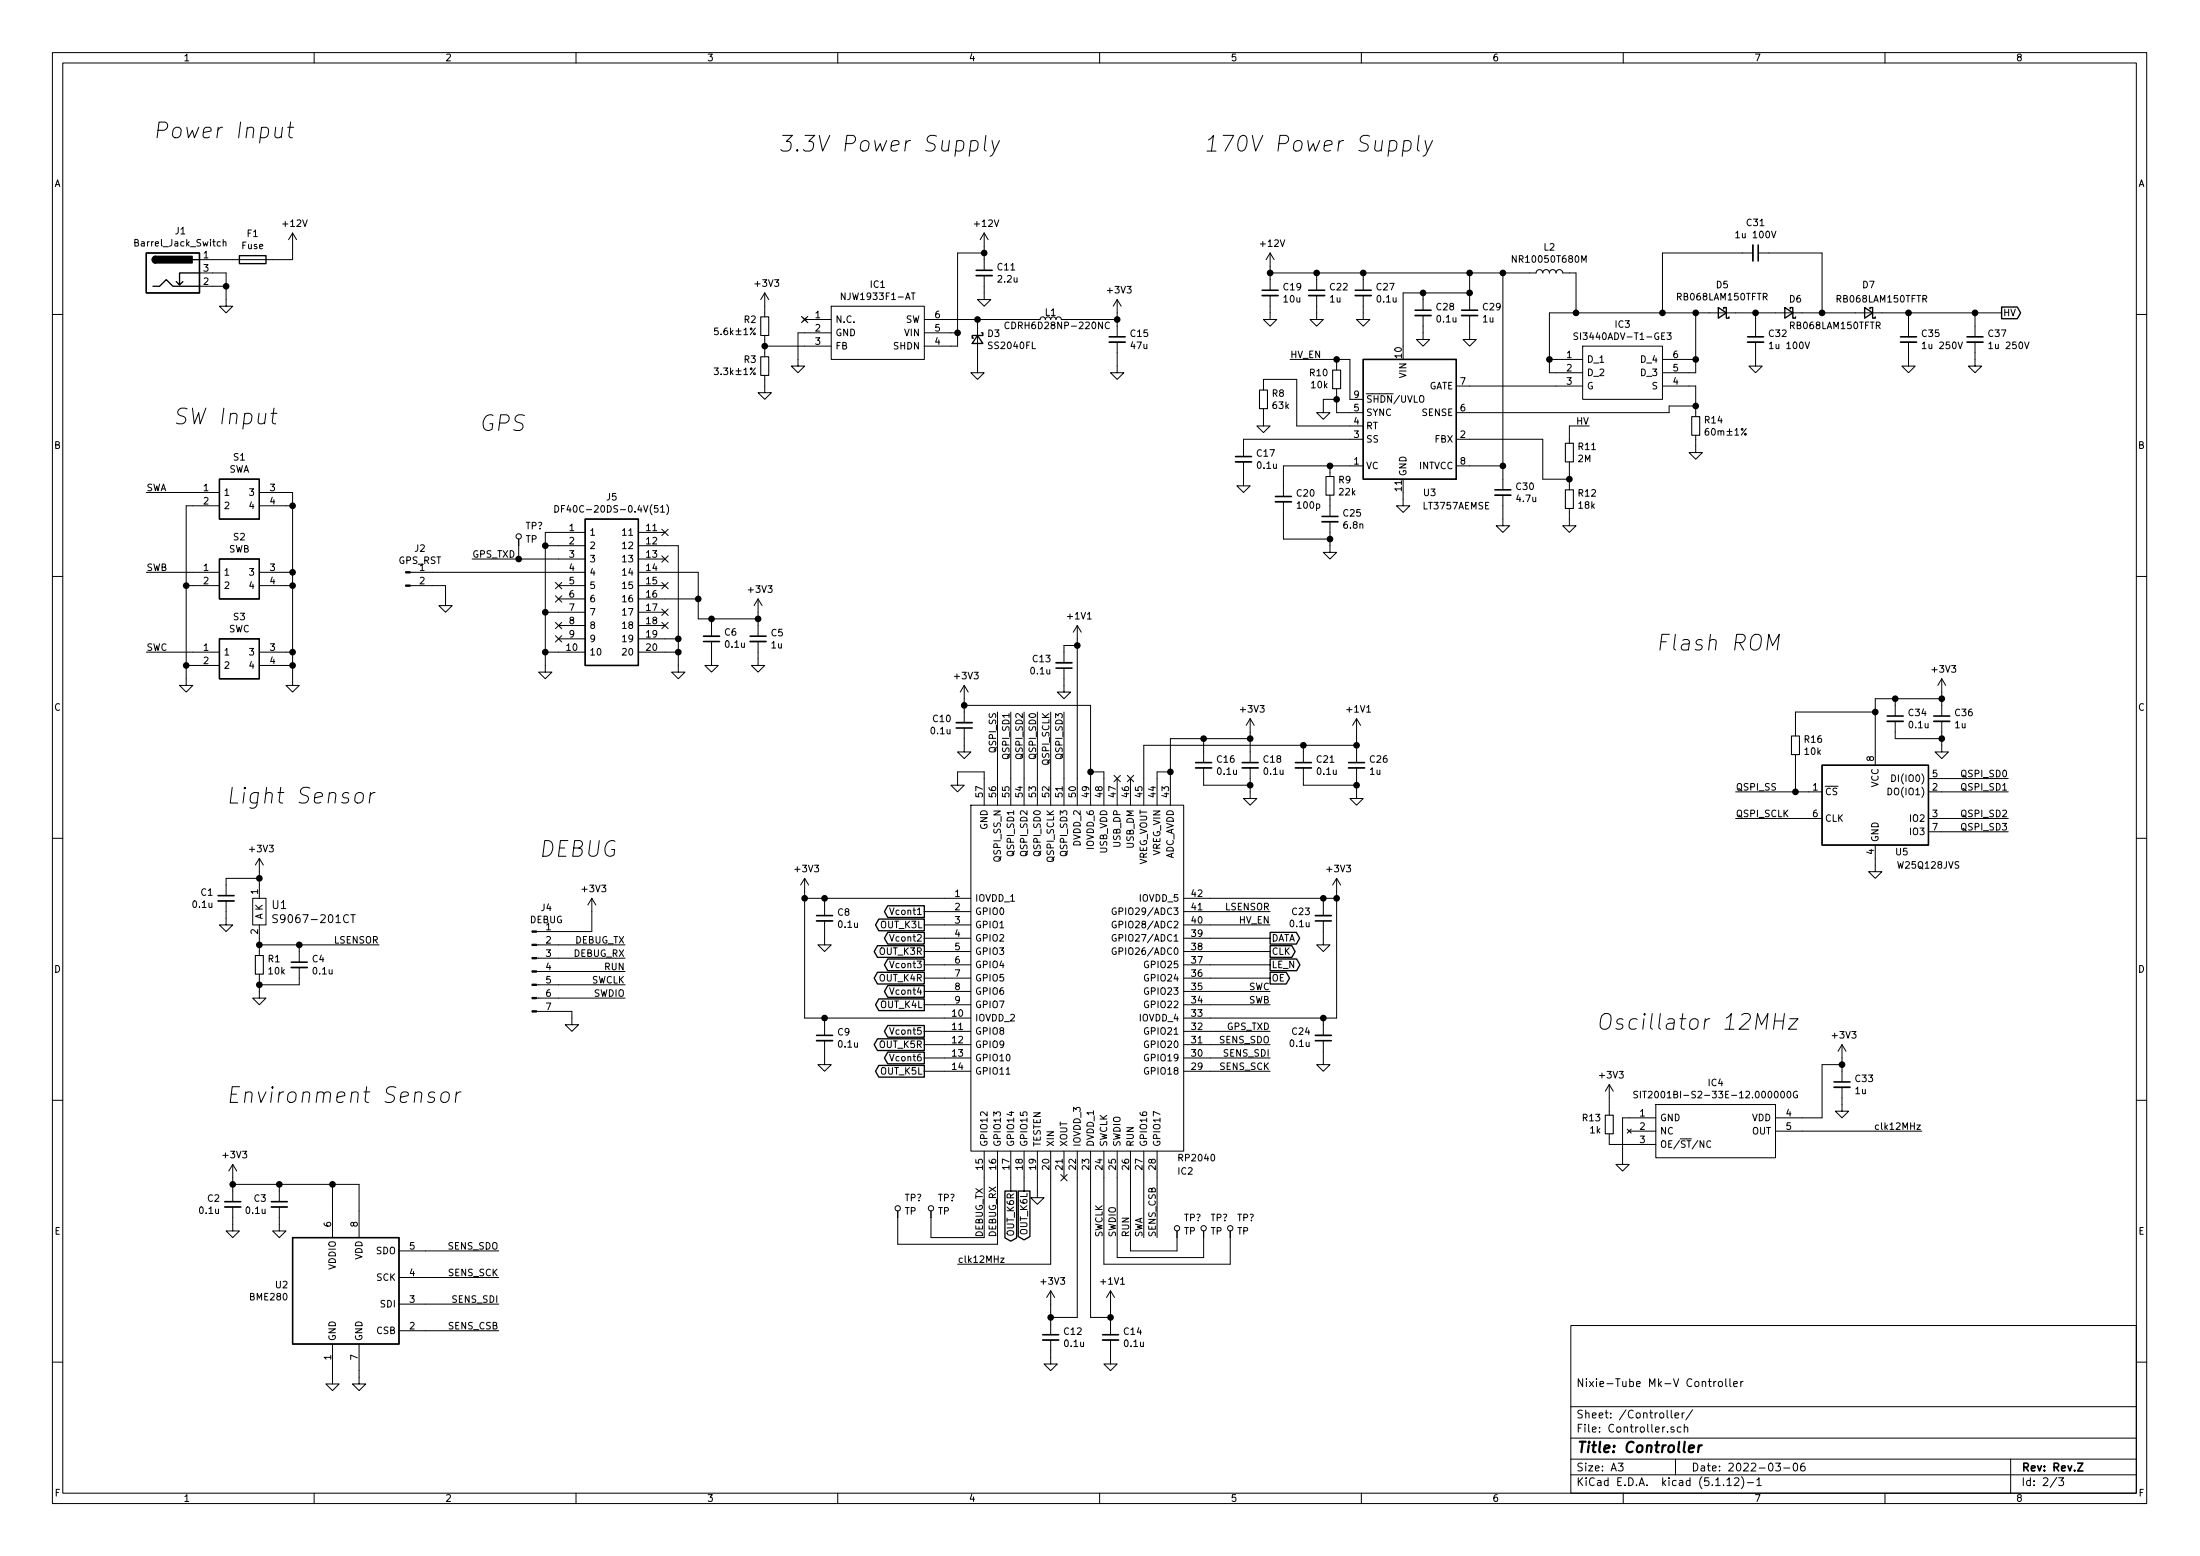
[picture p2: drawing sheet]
<svg xmlns="http://www.w3.org/2000/svg" width="420mm" height="297mm" viewBox="0 0 420 297" stroke-linecap="round" stroke-linejoin="round" font-family="sans-serif">
<g fill="none" stroke="#000" stroke-width=".19">
<path d="M10 10h400v277h-400zM12 12h396v273.1h-396zM60 10v2M110 10v2M160 10v2M210 10v2M260 10v2M310 10v2M360 10v2M52.7 24.3l-.2 1.6 .1 .2a.83 .83 0 0 0 1.1-.1M53.9 24.3l-.2 2M54.9 24.3h1.2"/>
<path d="M55.5 23.3l-.3 2.6 .1 .2 .5 .2M185.4 27l.4-.2h.5l.3 .2 .2 .4-.1 .9a1.01 1.01 0 0 1-1.5 .4M188.3 25.8l-.3 2.6 .1 .3 .2 .1M189.5 26.8l.4 2M190.9 26.8l-1.4 2.8-.4 .2M268.1 27l.4-.2h.5l.3 .2 .2 .4-.1 .9a.99 .99 0 0 1-1.2 .5l-.3-.1M271 25.8l-.3 2.6 .1 .3 .2 .1M272.2 26.8l.4 2M273.6 26.8l-1.3 2.8-.5 .2M38.1 52.1h5.1v6.4h1.2l-1.2 1.2-1.3-1.2h1.3M38.1 54.6h5.1M42.6 46.3l.2-.2 .3 .1 .1 .8"/>
<path d="M42.6 45.7v1.3M55.9 44.5v5.1h-17.8M55.9 44.5l-.8 1.3M55.9 44.5l.7 1.3M146 55.9v4.6M146 55.9l-.7 1.3M146 55.9l.8 1.3M158.7 58.5h17.8v10.1h-17.8zM161.4 55.9v1.3l-.7-1.3v1.3M174 55.9h.8M188 52.6v4.6h1.2l-1.2 1.3-1.3-1.3h1.3M188 44.5l-.8 1.3"/>
<path d="M188 44.5v7.1M188 44.5l.7 1.3M188 48.3h-5.1v17.8h-6.4M213.4 57.2l-.8 1.3M213.4 57.2v7.1M213.4 57.2l.7 1.3M242.6 56.4v4.6h1.2l-1.2 1.3-1.3-1.3h1.3M242.6 52.1h50.8a.63 .63 0 0 1 .6-.6 .63 .63 0 0 1 .6 .6 .63 .63 0 0 1 .7-.6 .63 .63 0 0 1 .6 .6 .63 .63 0 0 1 .6-.6 .63 .63 0 0 1 .7 .6 .63 .63 0 0 1 .6-.6 .63 .63 0 0 1 .6 .6h2.6v7.6M242.6 48.3v7.1M242.6 48.3l-.8 1.3M242.6 48.3l.7 1.3M251.5 56.4v4.6h1.2l-1.2 1.3-1.3-1.3h1.3"/>
<path d="M251.5 52.1v3.3M260.3 56.4v4.6h1.3l-1.3 1.3-1.2-1.3h1.2M260.3 52.1v3.3M271.8 55.9v3.3M280.7 52.1v7.1M280.7 55.9h-12.7v10.2M287 52.1v41.4M289.6 48.8v1.3l-.8-1.3v1.3M302.1 50.1v-1.3l.4 .9 .4-.9v1.3M323.8 59.7v11.5h-6.3M331.5 44.5l.4-.4v1.3M331.5 45.4h.7"/>
<path d="M334.8 48.3h-17.3v11.4M335.3 59.7v4.6M335.8 48.3h12.2v11.4M338.3 44.1l.4 1.3 .5-1.3M364.5 59.7v4.6M377.2 59.7v4.6M382.3 59.7h-86.4v11.5h6.4M10 60h2M51.8 78.9h1.1M52.3 77.9l-.3 2.6 .1 .3 .6 .1M146 71.7v3.3h1.3l-1.3 1.2-1.2-1.2h1.2M146 64v4.1"/>
<path d="M146 66.1h12.7M153.1 60.4l1.2 1.2M153.7 61h5M154.3 60.4l-1.2 1.2M158.7 63.5h-6.3v6.4h1.3l-1.3 1.3-1.3-1.3h1.3M176.5 61h21.6M176.5 63.5h6.4M186.7 61v10.2h1.3l-1.3 1.2-1.3-1.2h1.3M192.7 61.6a.51 .51 0 0 0-.6 0 .51 .51 0 0 0-.2 .6l.3 .5 .5-.1M198.6 61l.2-.3 .2-.2 .5 .1 .1 .4 .2-.3 .3-.2 .4 .1 .2 .4 .1-.3 .3-.2 .4 .1 .2 .4 .2-.4 .4-.1 .3 .2 .1 .3M203.2 61h10.2M211.9 61.6a.6 .6 0 0 0-.9 .4 .6 .6 0 0 0 .6 .7l.3-.1"/>
<path d="M213.4 65.3v5.9h1.2l-1.2 1.2-1.3-1.2h1.3M241.3 78v3.3h1.3l-1.3 1.3-1.3-1.3h1.3M241.3 74.5v-2.1h6.3v8.9h12.7M246.4 68.6h11.4v7.6h2.5M255.3 76.2h-2.6v2.6h1.3l-1.3 1.2-1.2-1.2h1.2M255.3 74.2v4.6h5M255.3 68.6v2M271.1 75.7l.3-.2a.45 .45 0 0 1 .5 .5v.6l-.5 .2-.3-.2zM271.8 60.2v4.6h1.2l-1.2 1.3-1.3-1.3h1.3M278.1 73.7h24.2M280.7 60.2v4.6h1.2l-1.2 1.3-1.3-1.3h1.3M295.9 68.6h6.4"/>
<path d="M301.3 63.6l-.5-.1-.2 .2v.3l.6 .3 .1 .3-.2 .2h-.5M302.3 66.1h15.2v10.1h-15.2zM317.5 73.7h6.3v5.8M317.5 68.6h6.3M318.4 63.5h.8l-.5 .5 .4 .1v.6l-.2 .1-.5-.1M323.8 77.5h-5v1.3h-40.7M335.3 65.3v4.6h1.2l-1.2 1.3-1.3-1.3h1.3M337.9 65.6l.4-.3v1.3M337.9 66.6h.7M344.8 65.3l.4 1.3 .4-1.3M364.5 65.3v4.6h1.3l-1.3 1.3-1.3-1.3h1.3M367.1 65.6l.4-.3v1.3"/>
<path d="M367.1 66.6h.7M374 65.3l.4 1.3 .4-1.3M377.2 65.3v4.6h1.3l-1.3 1.3-1.3-1.3h1.3M379.8 65.6l.4-.3v1.3M379.8 66.6h.7M386.7 65.3l.4 1.3 .4-1.3M408 60h2M27.9 94h14M41.9 96.6h-6.3v34.2h1.2l-1.2 1.3-1.3-1.3h1.3M49.5 94h6.4v36.8h1.2l-1.2 1.3-1.3-1.3h1.3M49.5 96.6h6.4M106 96.5a.64 .64 0 0 1 .7 .6 .64 .64 0 0 1-.7 .7z"/>
<path d="M107.2 97.1h.5M107.8 96.5h-.6v1.3M126.2 96.9l.3-.4v1.3M126.2 97.8h.7M127.3 96.3a1.47 1.47 0 0 1 0 2M237.5 88.2v4.5h1.3l-1.3 1.3-1.3-1.3h1.3M245.1 95.8v7.1h8.9M254 99.6v5.8h1.3l-1.3 1.3-1.3-1.3h1.3M254 88.9v2.1M254 94.5v4.1M260.3 88.9h-15.2v5.9M260.3 83.9h-22.8v3.3"/>
<path d="M268 94v2.6h1.2l-1.2 1.2-1.3-1.2h1.3M278.1 88.9h8.9M278.1 83.9h16.5v7.6h5.1M287 94.5v5.9h1.3l-1.3 1.2-1.3-1.2h1.3M299.7 97.1v3.3h1.3l-1.3 1.2-1.3-1.2h1.3M299.7 88.2v5.3M303.5 81.3h-3.8v3.3M323.8 83.1v3.3h1.3l-1.3 1.3-1.2-1.3h1.2M10 110h2M27.9 109.3h14M35.6 111.8h6.3M49.5 109.3h6.4"/>
<path d="M49.5 111.8h6.4M78.3 111.8h6.8v3.8h1.3l-1.3 1.3-1.3-1.3h1.3M78.3 109.3h33.5M90.2 106.7h21.6M99.1 102.9v3.8M104.1 104.2h7.7M104.1 116.9h7.7M106.1 118.8l1.2 1.2M106.1 111.2l1.2 1.2M106.1 113.7l1.2 1.2M106.7 111.8h5.1M106.7 114.3h5.1"/>
<path d="M106.7 119.4h5.1M107.3 118.8l-1.2 1.2M107.3 111.2l-1.2 1.2M107.3 113.7l-1.2 1.2M111.8 101.6h-7.7v26.7h1.3l-1.3 1.3-1.2-1.3h1.2M121.9 104.2h7.6v24.1h1.3l-1.3 1.3-1.2-1.3h1.2M121.9 109.3h11.4v8.8h11.5M121.9 111.8h5.1M121.9 101.6h5.1M121.9 106.7h5.1M121.9 114.3h11.4M121.9 116.9h5.1"/>
<path d="M121.9 119.4h5.1M126.4 118.8l1.2 1.2M126.4 116.3l1.2 1.2M126.4 111.2l1.2 1.2M126.4 106.1l1.2 1.2M126.4 101l1.2 1.2M127.6 101l-1.2 1.2M127.6 118.8l-1.2 1.2M127.6 116.3l-1.2 1.2M127.6 111.2l-1.2 1.2M127.6 106.1l-1.2 1.2M135.9 118.1v3.3"/>
<path d="M144.8 114.3l-.8 1.3M144.8 114.3v7.1M144.8 114.3l.7 1.3M205.7 119.4v34.3M205.7 119.4l-.7 1.3M205.7 119.4l.8 1.3M408 110h2M27.9 124.5h14M35.6 127h6.3M49.5 124.5h6.4M49.5 127h6.4M104.1 124.5h7.7"/>
<path d="M106.1 121.3l1.2 1.3M106.7 122h5.1M107.3 121.3l-1.2 1.3M121.9 124.5h7.6M121.9 122h7.6M135.9 122.5v4.5h1.3l-1.3 1.3-1.3-1.3h1.3M144.8 122.5v4.5h1.2l-1.2 1.3-1.3-1.3h1.3M184.1 139v4.5h1.3l-1.3 1.3-1.2-1.3h1.2M184.1 134.7h24.2v19M184.1 130.8l-.7 1.3M184.1 130.8v7.2M184.1 130.8l.8 1.3"/>
<path d="M190.5 135.9v17.8M193 135.9v17.8M195.6 135.9v17.8M198.1 135.9v17.8M200.7 135.9v17.8M203.2 127.5v4.6h1.3l-1.3 1.3-1.3-1.3h1.3M203.2 135.9v17.8M205.7 123.2h-2.5v3.3M238.8 137.2v8.4M238.8 137.2l-.8 1.3M238.8 137.2l.7 1.3M259.1 137.2l-.8 1.3"/>
<path d="M259.1 137.2v8.4M259.1 137.2l.7 1.3M337.4 124.1l.4-3 .7 2.1 1.3-2.1-.4 3M358.1 135.9h-15.2v4.6M361.9 133.4v3.3M361.9 137.7v3.3h8.9M370.8 137.7v5.8h1.3l-1.3 1.3-1.2-1.3h1.2M370.8 129.6l-.7 1.2M370.8 129.6v7.1M370.8 129.6l.8 1.2M370.8 133.4h-12.7v12.7M68 151.6a.78 .78 0 0 1 .8-.3 .78 .78 0 0 1 .6 .6l-.1 .8a.82 .82 0 0 1-.8 .6 .82 .82 0 0 1-.8-.6l.1-.8z"/>
<path d="M70.8 151.3l-.3 2M71.6 151.3a.94 .94 0 0 0-.9 .6M182.9 149.9h-1.3l1.3 1.3 1.2-1.3h-1.2v-2.5h5.1v6.3M185.4 153.7h40.7v66h-40.7zM208.3 147.4h2.5v6.3M212.8 148l1.2 1.2M213.4 148.6v5.1M214 148l-1.2 1.2M215.3 148l1.2 1.2M215.9 148.6v5.1M216.5 148l-1.2 1.2M223.5 147.4h-2.5v6.3"/>
<path d="M229.9 141v4.6M229.9 146.6v3.3h8.9M238.8 146.6v5.8h1.2l-1.2 1.3-1.3-1.3h1.3M238.8 141h-15.3v12.7M248.9 142.3v3.3M248.9 146.6v3.3h10.2M259.1 146.6v5.8h1.2l-1.2 1.3-1.3-1.3h1.3M259.1 142.3h-40.7v11.4M331.5 151.2h16.5M331.5 156.2h16.5M342.9 144.1v7.1M360.6 150.5a.64 .64 0 0 1 .7 .6 .64 .64 0 0 1-.7 .6z"/>
<path d="M361.3 147.9a.64 .64 0 0 1 .7 .7 .64 .64 0 0 1-.7 .6zM368.3 151.2h15.2M368.3 156.2h15.2M368.3 148.6h15.2M368.3 158.8h15.2M10 160h2M43.2 172v4.6h1.2l-1.2 1.2-1.3-1.2h1.3M48.3 171.5h2.5v5.1h-2.5zM49.5 163.9v7.6M49.5 176.6v5.8M49.5 163.9l-.7 1.2M49.5 163.9l.8 1.2"/>
<path d="M49.5 167.7h-6.3v3.3M53 174.7l-.6-.1-.3 .3 .1 .3 .7 .4v.4a.62 .62 0 0 1-.8 .1M67 174.6h.8M67.4 174.6v1.5M113 171.5v6.3h-10.5M113 171.5l-.7 1.3M113 171.5l.8 1.3M153.7 171.5h31.7M153.7 167.7v26.6h31.7M153.7 167.7l-.8 1.2M153.7 167.7l.7 1.2M157.5 175.8v4.6h1.2l-1.2 1.2-1.3-1.2h1.3"/>
<path d="M157.5 171.5v3.3M176.5 174h8.9M176.5 176.6h8.9M176.5 179.1h8.9M213.1 173.4a.59 .59 0 0 0-.7 .6 .59 .59 0 0 0 .7 .5l.1-.4h-.3M213.1 175.9a.59 .59 0 0 0-.7 .6 .59 .59 0 0 0 .7 .6l.1-.5h-.3M213.1 178.5a.59 .59 0 0 0-.7 .5 .59 .59 0 0 0 .7 .6l.1-.5h-.3M226.1 171.5h29.2M226.1 174h16.5M226.1 176.6h16.5M226.1 179.1h16.5M252.7 175.8v4.6h1.3l-1.3 1.2-1.2-1.2h1.2"/>
<path d="M252.7 171.5v3.3M255.3 167.7v26.6h-29.2M255.3 167.7l-.8 1.2M255.3 167.7l.7 1.2M358.1 161.3v5.1h1.3l-1.3 1.3-1.2-1.3h1.2M408 160h2M49.5 186v4.5h1.3l-1.3 1.3-1.2-1.3h1.2M49.5 180.4h22.9M57.1 184.7v3.3h-7.6M57.1 180.4v3.3M102.5 193.1h6.7v2.5h1.3l-1.3 1.3-1.3-1.3h1.3M102.5 190.5h16.9"/>
<path d="M102.5 188h16.9M102.5 185.5h16.9M102.5 182.9h16.9M102.5 180.4h16.9M157.5 198.7v4.5h1.2l-1.2 1.3-1.3-1.3h1.3M157.5 194.3v3.3M176.5 181.6h8.9M176.5 184.2h8.9M176.5 186.7h8.9M176.5 189.3h8.9M176.5 191.8h8.9M176.5 196.9h8.9"/>
<path d="M176.5 199.4h8.9M213.1 181a.59 .59 0 0 0-.7 .6 .59 .59 0 0 0 .7 .6l.1-.5h-.3M226.1 181.6h16.5M226.1 184.2h16.5M226.1 186.7h16.5M226.1 189.3h16.5M226.1 191.8h16.5M226.1 196.9h16.5M226.1 199.4h16.5M252.7 198.7v4.5h1.3l-1.3 1.3-1.2-1.3h1.2M252.7 194.3v3.3M338.9 194.9h1.7"/>
<path d="M339.1 193.5l-.4 3M340.8 193.5l-.4 3M341.8 194.5h1.6l-1.8 2h1.5M351.8 199.4v7.1M351.8 199.4l-.8 1.3M351.8 199.4l.8 1.3M10 210h2M83 208.6a.76 .76 0 0 0-1.2 .3l.1 .4 1 .3 .1 .3-.2 .4-.3 .2h-.6l-.2-.2M84.4 208.7a.78 .78 0 0 1 .8-.3 .78 .78 0 0 1 .6 .6l-.1 .9a.82 .82 0 0 1-.8 .6 .82 .82 0 0 1-.7-.6l.1-.9zM87.2 208.4l-.3 2.1M88 208.4a.88 .88 0 0 0-.9 .6M176.5 202h8.9"/>
<path d="M176.5 204.5h8.9M188 219.7v16.6h-10.2v-5.1M190.5 219.7v17.8h-19.1v-6.3M192.2 205.1h.7M193 219.7v7.7M195.6 219.7v7.7M198.1 219.7v8.9h1.3l-1.3 1.3-1.3-1.3h1.3M200.7 219.7v21.6h-17.8M203.2 219.7v5.1M205.7 219.7v31.8h-5M208.3 219.7v31.8h3.8M210.8 219.7v21.6h24.1v-6.3"/>
<path d="M213.4 219.7v20.4h16.5v-5.1M215.9 219.7v19.1h8.9v-3.8M218.4 219.7v16.6M221 219.7v16.6M226.1 202h16.5M226.1 204.5h16.5M307.3 207v5.9M307.3 216.4v2.1h8.9M307.3 207l-.7 1.3M307.3 207l.8 1.3M310.8 215.6l.7 .7M311.1 215.9h5.1"/>
<path d="M311.5 215.6l-.7 .7M312.8 208.4l-.5-.1-.2 .1v.4l.5 .3 .2 .3-.3 .2-.5-.1M313.3 208.3v1.3M313.7 208.3h.7M314.1 208.3v1.3M316.2 210.9h22.9v10.1h-22.9zM316.2 213.4h-6.3v8.9h1.2l-1.2 1.3-1.3-1.3h1.3M326.7 217.9a.5 .5 0 0 0-.6 0 .5 .5 0 0 0-.1 .6l.2 .5 .5-.1M339.1 215.9h27.9M340.2 208.4l.2-.1a.69 .69 0 0 1 .4 .7 .69 .69 0 0 1-.4 .6l-.3-.5zM341.4 208.4l.2-.1a.67 .67 0 0 1 .4 .7 .67 .67 0 0 1-.4 .6l-.3-.5zM343.2 208.4a.59 .59 0 0 0-.7 .6 .59 .59 0 0 0 .7 .5l.1-.4h-.3"/>
<path d="M351.8 207.6v4.5h1.3l-1.3 1.3-1.3-1.3h1.3M351.8 203.2h-3.8v10.2h-8.9M358.8 214.8h-.4l-.2 .2 .1 .6h.5M408 210h2M44.4 230.4v4.6h1.3l-1.3 1.3-1.2-1.3h1.2M44.4 222.3v7.1M44.4 222.3l-.7 1.3M44.4 222.3l.8 1.3M44.4 226.1h24.2v10.2M53.3 230.4v4.6h1.3l-1.3 1.3-1.2-1.3h1.2M53.3 226.1v3.3M63.5 226.1v10.2"/>
<path d="M76.2 238.8h19M202.6 224.2l1.2 1.2M203.8 224.2l-1.2 1.2M63.5 256.6v7.6h1.3l-1.3 1.3-1.3-1.3h1.3M68.6 256.6v7.6h1.2l-1.2 1.3-1.3-1.3h1.3M76.2 254h19M76.2 249h19M76.2 243.9h19M191.1 240.2h.7l-.7 .8h.7M200.7 255.8v4.6h1.2l-1.2 1.3-1.3-1.3h1.3M200.7 246.4v8.4M200.7 246.4l-.8 1.3"/>
<path d="M200.7 246.4l.7 1.3M212.1 255.8v4.6h1.3l-1.3 1.3-1.3-1.3h1.3M212.1 246.4l-.8 1.3M212.1 246.4v8.4M212.1 246.4l.8 1.3M300 253h108v32.1h-108zM10 260h2M300 278.5h108M300 274.5h108M300 268.5h108M309 279.3h1l-.5 .6 .4 .1v.7l-.2 .1-.7-.1M318.4 269.2v1.3l.2 .2"/>
<path d="M319.2 269.2v1.3l.2 .2M319.7 272.5a.37 .37 0 0 0-.6 .1l.1 .2 .5 .2 .1 .1-.3 .3-.4-.1M319.9 270.2l.7-.1-.1-.3-.4-.1-.2 .2 .1 .7h.5M320 278.5v3M321 272.5l-.4-.1-.3 .3 .1 .6 .2 .1 .4-.1M321.3 269.7v1M321.7 272.5a.37 .37 0 0 1 .6 .1v.8M321.7 269.7l-.4 .1v.2M321.7 271.9v1.5M323.2 269.1l-1.2 2M327.3 263.7v1M327.7 263.7l-.4 .3"/>
<path d="M328.2 263.8l.2-.1 .5 .1v.8l-.2 .1-.5-.1zM329.6 263.2v1.3l.2 .2M330.4 263.2v1.3l.2 .2M331.1 264.2l.7-.1-.1-.3-.4-.1-.2 .2 .1 .7h.5M332.5 263.7v1M332.9 263.7l-.3 .1-.1 .2M339.1 279.3h.9l-.5 .6 .5 .1v.7l-.2 .1-.7-.1M342.6 279.5l.4-.2a.94 .94 0 0 1 0 1.5 .82 .82 0 0 1-.4-1.3zM344.6 279.3a.59 .59 0 0 0-.7 .6l.1 .8 .2 .1 .5-.1 .1-.5-.2-.3h-.4l-.3 .3M384 278.5v6.6M408 260h2M60 285.1v1.9"/>
<path d="M110 285.1v1.9M160 285.1v1.9M210 285.1v1.9M260 285.1v1.9M300 281.5h108M310 285.1v1.9M329.8 282.5l.5-.4v1.5M329.8 283.6h.9M331.2 282.3l.6-.2 .2 .2 .1 .2-.9 1.1h.9M332.6 281.9a1.71 1.71 0 0 1 0 2.3M333.7 283h1.2M335.5 282.5l.4-.4v1.5"/>
<path d="M335.5 283.6h.9M340.7 280.2h1.1M360 285.1v1.9M392.8 282l-1.3 2M393.2 282.1h.9l-.5 .6 .4 .1v.7l-.2 .1-.6-.1"/>
<circle cx="99.1" cy="102.4" r=".51"/>
<circle cx="171.5" cy="230.7" r=".51"/>
<circle cx="177.8" cy="230.7" r=".51"/>
<circle cx="224.8" cy="234.5" r=".51"/>
<circle cx="229.9" cy="234.5" r=".51"/>
<circle cx="235" cy="234.5" r=".51"/>
</g>
<g fill="none" stroke="#000" stroke-width=".3">
<path d="M186.4 51.6h3.1M241 55.4h3.1M249.9 55.4h3.1M258.8 55.4h3.1M270.3 59.2h3M279.1 59.2h3.1M335.8 46.8v3M211.8 64.3h3.1M333.8 64.3h3M363 64.3h3M375.7 64.3h3M236 87.2h3"/>
<path d="M243.6 94.8h3M252.5 98.6h3M285.5 93.5h3M134.4 122.5h3M143.3 121.4h3M182.6 139h3.1M201.7 127.5h3M360.4 136.7h3.1M369.3 136.7h3.1M228.3 145.6h3.1M237.2 145.6h3.1M247.4 145.6h3"/>
<path d="M257.6 145.6h3M41.7 171h3M156 174.8h3M251.2 175.8h3.1M55.6 183.7h3.1M156 197.6h3M251.2 198.7h3.1M350.3 206.5h3M42.9 229.4h3.1M51.8 229.4h3.1M199.1 254.8h3.1M210.6 254.8h3"/>
<path d="M396.8 279.3h1l-1 1.5h1"/>
</g>
<path d="M322.6 276.6l.9-.2v-.4h-.8l-.2 .9 .3 .3 .5-.1M324.5 275.9l-.2 1.3M325 275.9l-.4 .1-.2 .3" fill="none" stroke="#000" stroke-width=".41"/>
<path d="M145.3 68.1h1.5v3.6h-1.5zM145.3 60.5h1.5v3.5h-1.5zM240.5 74.5h1.6v3.5h-1.6zM254.5 70.6h1.5v3.6h-1.5zM323.1 79.5h1.5v3.6h-1.5zM253.2 91h1.6v3.5h-1.6zM299 93.5h1.5v3.6h-1.5zM299 84.6h1.5v3.6h-1.5zM342.1 140.5h1.6v3.6h-1.6zM48.8 182.4h1.5v3.6h-1.5zM306.6 212.9h1.5v3.5h-1.5z" fill="none" stroke="#000" stroke-width=".2"/>
<g fill="none" stroke="#000" stroke-width=".33">
<path d="M186.4 52.6h3.1M241 56.4h3.1M249.9 56.4h3.1M258.8 56.4h3.1M334.8 46.8v3M211.8 65.3h3.1M270.3 60.2h3M279.1 60.2h3.1M333.8 65.3h3M363 65.3h3M375.7 65.3h3M236 88.2h3"/>
<path d="M243.6 95.8h3M252.5 99.6h3M285.5 94.5h3M134.4 121.4h3M143.3 122.5h3M182.6 138h3.1M201.7 126.5h3M360.4 137.7h3.1M369.3 137.7h3.1M228.3 146.6h3.1M237.2 146.6h3.1M247.4 146.6h3"/>
<path d="M257.6 146.6h3M41.7 172h3M156 175.8h3M251.2 174.8h3.1M55.6 184.7h3.1M156 198.7h3M251.2 197.6h3.1M350.3 207.6h3M42.9 230.4h3.1M51.8 230.4h3.1M199.1 255.8h3.1M210.6 255.8h3"/>
</g>
<g fill="none" stroke="#000" stroke-width=".25">
<path d="M27.9 48.3h10.2v7.6h-10.2zM29.2 54.6h1.3l1.2-1.2 1.3 1.2h5.1M29.7 48.9a.63 .63 0 0 0-.6 .7 .63 .63 0 0 0 .6 .6M34.9 53.8l-.6 .6M36.8 49.6h1.3M38.1 52.1h-3.8v2.3l-.6-.6M45.7 48.8h5.1v1.5h-5.1zM328.2 58.7l1.5 1-1.5 1zM329.2 59v-.3h.5v2h.5v-.2M340.9 58.7l1.5 1-1.5 1zM341.9 59v-.3h.5v2h.5v-.2M356.1 58.7l1.5 1-1.5 1z"/>
<path d="M357.1 59v-.3h.5v2h.5v-.2M382.3 58.6h3l.6 1.1-.6 1.1h-3zM186.7 64l1 1.6h-2zM187.5 63.5h.2v.5h-2v.6h.2M260.3 68.6h17.8v22.9h-17.8zM41.9 91.5h7.6v7.6h-7.6zM111.8 99.1h10.1v27.9h-10.1zM41.9 106.7h7.6v7.6h-7.6zM41.9 122h7.6v7.6h-7.6zM348 146.1h20.3v15.2h-20.3zM167.8 175.4h8.7v2.3h-8.7l-.6-1.1zM169.5 172.9h7v2.2h-7l-.6-1.1z"/>
<path d="M169.5 178h7v2.2h-7l-.6-1.1zM242.6 178h5l.6 1.1-.6 1.1h-5zM167.6 180.5h8.9v2.3h-8.9l-.6-1.2zM167.6 198.3h8.9v2.2h-8.9l-.6-1.1zM167.6 185.6h8.9v2.2h-8.9l-.6-1.1zM167.8 190.7h8.7v2.2h-8.7l-.6-1.1zM169.5 195.8h7v2.2h-7l-.6-1.1zM169.5 188.1h7v2.3h-7l-.6-1.1zM169.5 183.1h7v2.2h-7l-.6-1.1zM242.6 185.6h3l.7 1.1-.7 1.1h-3zM242.6 183.1h5l.7 1.1-.7 1.1h-5zM242.6 180.5h4.1l.6 1.1-.6 1.2h-4.1z"/>
<path d="M167.8 203.4h8.7v2.2h-8.7l-.6-1.1zM169.5 200.8h7v2.3h-7l-.6-1.1zM55.9 236.3h20.3v20.3h-20.3zM191.9 227.4h2.3v8.9l-1.2 .6-1.1-.6zM194.5 227.4h2.2v8.7l-1.1 .6-1.1-.6z"/>
</g>
<path d="M77.5 111.7h.8v.2h-.8zM77.5 109.1h.8v.3h-.8zM101.6 177.7h.9v.3h-.9zM101.6 192.9h.9v.3h-.9zM101.6 190.4h.9v.3h-.9zM101.6 187.9h.9v.2h-.9zM101.6 185.3h.9v.3h-.9zM101.6 182.8h.9v.2h-.9zM101.6 180.2h.9v.3h-.9z" fill="#000" stroke="#000" stroke-width=".19"/>
<g fill="#000" stroke="#000" stroke-width=".25">
<path d="M29.3 49.1l.4-.2v1.3a.64 .64 0 0 1-.6-.4 .64 .64 0 0 1 .2-.7zM29.7 48.9h7v1.3h-7z"/>
<circle cx="43.2" cy="54.6" r=".51"/>
<circle cx="188" cy="48.3" r=".51"/>
<circle cx="242.6" cy="52.1" r=".51"/>
<circle cx="251.5" cy="52.1" r=".51"/>
<circle cx="260.3" cy="52.1" r=".51"/>
<circle cx="271.8" cy="55.9" r=".51"/>
<circle cx="280.7" cy="55.9" r=".51"/>
<circle cx="280.7" cy="52.1" r=".51"/>
<circle cx="287" cy="52.1" r=".51"/>
<circle cx="301" cy="59.7" r=".51"/>
<circle cx="317.5" cy="59.7" r=".51"/>
<circle cx="323.8" cy="59.7" r=".51"/>
<circle cx="335.3" cy="59.7" r=".51"/>
<circle cx="348" cy="59.7" r=".51"/>
<circle cx="364.5" cy="59.7" r=".51"/>
<circle cx="377.2" cy="59.7" r=".51"/>
<circle cx="146.1" cy="66.1" r=".51"/>
<circle cx="182.9" cy="63.5" r=".51"/>
<circle cx="186.7" cy="61" r=".51"/>
<circle cx="213.4" cy="61" r=".51"/>
<circle cx="255.3" cy="68.6" r=".51"/>
<circle cx="255.3" cy="76.2" r=".51"/>
<circle cx="295.9" cy="68.6" r=".51"/>
<circle cx="323.8" cy="77.5" r=".51"/>
<circle cx="323.8" cy="68.6" r=".51"/>
<circle cx="55.9" cy="96.6" r=".51"/>
<circle cx="254" cy="88.9" r=".51"/>
<circle cx="287" cy="88.9" r=".51"/>
<circle cx="299.7" cy="91.5" r=".51"/>
<circle cx="35.6" cy="111.8" r=".51"/>
<circle cx="55.9" cy="111.8" r=".51"/>
<circle cx="55.9" cy="109.3" r=".51"/>
<circle cx="99.1" cy="106.7" r=".51"/>
<circle cx="104.1" cy="116.9" r=".51"/>
<circle cx="104.1" cy="104.2" r=".51"/>
<circle cx="133.4" cy="114.3" r=".51"/>
<circle cx="135.9" cy="118.1" r=".51"/>
<circle cx="144.8" cy="118.1" r=".51"/>
<circle cx="254" cy="102.9" r=".51"/>
<circle cx="35.6" cy="127" r=".51"/>
<circle cx="55.9" cy="127" r=".51"/>
<circle cx="55.9" cy="124.5" r=".51"/>
<circle cx="104.1" cy="124.5" r=".51"/>
<circle cx="129.5" cy="122" r=".51"/>
<circle cx="129.5" cy="124.5" r=".51"/>
<circle cx="184.2" cy="134.7" r=".51"/>
<circle cx="205.7" cy="123.2" r=".51"/>
<circle cx="358.1" cy="135.9" r=".51"/>
<circle cx="361.9" cy="133.4" r=".51"/>
<circle cx="370.8" cy="133.4" r=".51"/>
<circle cx="208.3" cy="147.4" r=".51"/>
<circle cx="223.5" cy="147.4" r=".51"/>
<circle cx="229.9" cy="141" r=".51"/>
<circle cx="238.8" cy="149.9" r=".51"/>
<circle cx="238.8" cy="141" r=".51"/>
<circle cx="248.9" cy="142.3" r=".51"/>
<circle cx="259.1" cy="149.9" r=".51"/>
<circle cx="259.1" cy="142.3" r=".51"/>
<circle cx="342.9" cy="151.2" r=".51"/>
<circle cx="370.8" cy="141" r=".51"/>
<circle cx="49.5" cy="167.7" r=".51"/>
<circle cx="153.7" cy="171.5" r=".51"/>
<circle cx="157.5" cy="171.5" r=".51"/>
<circle cx="252.7" cy="171.5" r=".51"/>
<circle cx="255.3" cy="171.5" r=".51"/>
<circle cx="49.5" cy="180.4" r=".51"/>
<circle cx="49.5" cy="188" r=".51"/>
<circle cx="57.2" cy="180.4" r=".51"/>
<circle cx="157.5" cy="194.3" r=".51"/>
<circle cx="252.7" cy="194.3" r=".51"/>
<circle cx="351.8" cy="203.2" r=".51"/>
<circle cx="44.5" cy="226.1" r=".51"/>
<circle cx="53.3" cy="226.1" r=".51"/>
<circle cx="63.5" cy="226.1" r=".51"/>
<circle cx="200.7" cy="251.5" r=".51"/>
<circle cx="212.1" cy="251.5" r=".51"/>
</g>
<g font-size="4.2">
<text x="29.2" y="26.5">Power Input</text>
<text x="148.6" y="29">3.3V Power Supply</text>
<text x="229.9" y="29">170V Power Supply</text>
<text x="33" y="81.1">SW Input</text>
<text x="91.4" y="82.3">GPS</text>
<text x="316.2" y="124.2">Flash ROM</text>
<text x="43.2" y="153.5">Light Sensor</text>
<text x="102.9" y="163.6">DEBUG</text>
<text x="304.8" y="196.6">Oscillator 12MHz</text>
<text x="43.2" y="210.6">Environment Sensor</text>
</g>
<text font-size="2.8" x="301" y="277.3">Title: Controller</text>
<g font-size="2.1">
<text x="52" y="173.5">U1</text>
<text x="53.3" y="176.2">S9067-201CT</text>
<text x="301" y="264.8">Nixie-Tube Mk-V Controller</text>
<text x="301" y="273.5">File: Controller.sch</text>
<text x="301" y="270.8">Sheet: /Controller/</text>
<text x="301" y="280.9">Size: A3</text>
<text x="323" y="280.9">Date: 2022-03-06</text>
<text x="386" y="280.9">Rev: Rev.Z</text>
<text x="301" y="283.7">KiCad E.D.A. kicad (5.1.12)-1</text>
<text x="386" y="283.7">Id: 2/3</text>
</g>
<g font-size="1.8">
<text x="35" y="11.7">1</text>
<text x="85" y="11.7">2</text>
<text x="135" y="11.7">3</text>
<text x="185" y="11.7">4</text>
<text x="235" y="11.7">5</text>
<text x="285" y="11.7">6</text>
<text x="335" y="11.7">7</text>
<text x="385" y="11.7">8</text>
<text x="10.4" y="35.7">A</text>
<text x="408.4" y="35.7">A</text>
<text x="26.1" y="47.1">Barrel_Jack_Switch</text>
<text x="33.5" y="44.7">J1</text>
<text x="46.2" y="47.6">Fuse</text>
<text x="47.2" y="45.2">F1</text>
<text x="54.2" y="43.3">+12V</text>
<text x="186.3" y="43.3">+12V</text>
<text x="240.9" y="47.1">+12V</text>
<text x="294.9" y="47.8">L2</text>
<text x="332" y="45.5">1u 100V</text>
<text x="333.7" y="43.2">C31</text>
<text x="38.9" y="49.3">1</text>
<text x="38.9" y="51.9">3</text>
<text x="190.6" y="51.6">C11</text>
<text x="190.7" y="53.9">2.2u</text>
<text x="289.4" y="50.2">NR10050T680M</text>
<text x="38.9" y="54.4">2</text>
<text x="144.3" y="54.7">+3V3</text>
<text x="161.2" y="57.3">NJW1933F1-AT</text>
<text x="166.3" y="55">IC1</text>
<text x="211.7" y="56">+3V3</text>
<text x="245.2" y="55.4">C19</text>
<text x="245.2" y="57.7">10u</text>
<text x="254" y="57.7">1u</text>
<text x="254.1" y="55.4">C22</text>
<text x="263" y="55.4">C27</text>
<text x="263.1" y="57.7">0.1u</text>
<text x="274.4" y="59.2">C28</text>
<text x="283.3" y="59.2">C29</text>
<text x="320.5" y="57.3">RB068LAM150TFTR</text>
<text x="327.8" y="55">D5</text>
<text x="341.8" y="57.7">D6</text>
<text x="351" y="57.7">RB068LAM150TFTR</text>
<text x="355.8" y="55">D7</text>
<text x="136.9" y="64">5.6k±1%</text>
<text x="142.1" y="61.7">R2</text>
<text x="155.7" y="60.7">1</text>
<text x="155.7" y="63.3">2</text>
<text x="155.7" y="65.8">3</text>
<text x="159.5" y="61.6">N.C.</text>
<text x="159.5" y="64.2">GND</text>
<text x="172.8" y="64.2">VIN</text>
<text x="172.9" y="61.6">SW</text>
<text x="178.6" y="60.7">6</text>
<text x="178.6" y="63.3">5</text>
<text x="178.6" y="65.8">4</text>
<text x="188.7" y="64.3">D3</text>
<text x="193" y="62.8">CDRH6D28NP-220NC</text>
<text x="199.6" y="60.3">L1</text>
<text x="216" y="64.3">C15</text>
<text x="274.5" y="61.6">0.1u</text>
<text x="283.2" y="61.6">1u</text>
<text x="301.8" y="64.9">SI3440ADV-T1-GE3</text>
<text x="308.5" y="62.6">IC3</text>
<text x="337.9" y="64.3">C32</text>
<text x="342.1" y="62.8">RB068LAM150TFTR</text>
<text x="367.1" y="64.3">C35</text>
<text x="379.8" y="64.3">C37</text>
<text x="382.5" y="60.4">HV</text>
<text x="136.9" y="71.6">3.3k±1%</text>
<text x="142.1" y="69.3">R3</text>
<text x="159.5" y="66.7">FB</text>
<text x="170.8" y="66.7">SHDN</text>
<text x="189" y="66.6">SS2040FL</text>
<text x="216" y="66.6">47u</text>
<text x="246.4" y="68.4">HV_EN</text>
<text x="250.2" y="71.8">R10</text>
<text x="267.7" y="68.3" transform="rotate(-90 267.7 68.3)">10</text>
<text x="299.2" y="68.4">1</text>
<text x="299.2" y="70.9">2</text>
<text x="303" y="69.3">D_1</text>
<text x="303" y="71.8">D_2</text>
<text x="313.5" y="69.3">D_4</text>
<text x="313.5" y="71.8">D_3</text>
<text x="319.6" y="68.4">6</text>
<text x="319.6" y="70.9">5</text>
<text x="338.4" y="66.6">1u 100V</text>
<text x="367.6" y="66.6">1u 250V</text>
<text x="380.3" y="66.6">1u 250V</text>
<text x="243" y="75.8">R8</text>
<text x="250.5" y="74.1">10k</text>
<text x="258.6" y="76">9</text>
<text x="260.9" y="76.9">SHDN/UVLO</text>
<text x="268.6" y="72.1" transform="rotate(-90 268.6 72.1)">VIN</text>
<text x="272.7" y="74.3">GATE</text>
<text x="278.9" y="73.4">7</text>
<text x="299.2" y="73.4">3</text>
<text x="303" y="74.3">G</text>
<text x="315.6" y="74.3">S</text>
<text x="319.6" y="73.4">4</text>
<text x="243.1" y="78.1">63k</text>
<text x="258.6" y="83.6">3</text>
<text x="258.6" y="81.1">4</text>
<text x="258.6" y="78.5">5</text>
<text x="260.9" y="82">RT</text>
<text x="260.9" y="79.4">SYNC</text>
<text x="271.6" y="79.4">SENSE</text>
<text x="278.9" y="83.6">2</text>
<text x="278.9" y="78.5">6</text>
<text x="301.1" y="81.1">HV</text>
<text x="325.6" y="80.8">R14</text>
<text x="326" y="83.1">60m±1%</text>
<text x="10.4" y="85.7">B</text>
<text x="44.7" y="87.9">S1</text>
<text x="240.1" y="87.2">C17</text>
<text x="240.2" y="89.5">0.1u</text>
<text x="258.6" y="88.7">1</text>
<text x="260.9" y="89.6">VC</text>
<text x="260.9" y="84.5">SS</text>
<text x="271" y="89.6">INTVCC</text>
<text x="274.1" y="84.5">FBX</text>
<text x="278.9" y="88.7">8</text>
<text x="301.4" y="88.2">2M</text>
<text x="301.5" y="85.9">R11</text>
<text x="408.4" y="85.7">B</text>
<text x="27.9" y="93.8">SWA</text>
<text x="38.9" y="93.8">1</text>
<text x="42.7" y="94.7">1</text>
<text x="43.7" y="90.2">SWA</text>
<text x="47.8" y="94.7">3</text>
<text x="51.6" y="93.8">3</text>
<text x="115.9" y="95.5">J5</text>
<text x="247.7" y="94.8">C20</text>
<text x="255.7" y="92.3">R9</text>
<text x="255.8" y="94.6">22k</text>
<text x="267.7" y="93.7" transform="rotate(-90 267.7 93.7)">11</text>
<text x="268.6" y="91" transform="rotate(-90 268.6 91)">GND</text>
<text x="271.9" y="94.7">U3</text>
<text x="289.6" y="93.5">C30</text>
<text x="289.8" y="95.8">4.7u</text>
<text x="301.5" y="94.8">R12</text>
<text x="38.9" y="96.3">2</text>
<text x="42.7" y="97.2">2</text>
<text x="47.8" y="97.2">4</text>
<text x="51.6" y="96.3">4</text>
<text x="100.4" y="101.1">TP?</text>
<text x="107.8" y="97.9">DF40C-20DS-0.4V(51)</text>
<text x="108.7" y="101.4">1</text>
<text x="123.5" y="101.4">11</text>
<text x="247.9" y="97.1">100p</text>
<text x="256.6" y="98.6">C25</text>
<text x="256.7" y="100.9">6.8n</text>
<text x="271.9" y="97.2">LT3757AEMSE</text>
<text x="301.5" y="97.1">18k</text>
<text x="43.7" y="105.5">SWB</text>
<text x="44.7" y="103.2">S2</text>
<text x="76.1" y="107.7">GPS_RST</text>
<text x="79.2" y="105.3">J2</text>
<text x="90.2" y="106.5">GPS_TXD</text>
<text x="100.4" y="103.6">TP</text>
<text x="108.7" y="103.9">2</text>
<text x="108.7" y="106.5">3</text>
<text x="112.5" y="102.3">1</text>
<text x="112.5" y="104.8">2</text>
<text x="112.5" y="107.4">3</text>
<text x="119.2" y="102.3">11</text>
<text x="119.2" y="104.8">12</text>
<text x="119.2" y="107.4">13</text>
<text x="123.5" y="103.9">12</text>
<text x="123.5" y="106.5">13</text>
<text x="27.9" y="109">SWB</text>
<text x="38.9" y="109">1</text>
<text x="38.9" y="111.5">2</text>
<text x="42.7" y="109.9">1</text>
<text x="42.7" y="112.4">2</text>
<text x="47.8" y="109.9">3</text>
<text x="47.8" y="112.4">4</text>
<text x="51.6" y="109">3</text>
<text x="51.6" y="111.5">4</text>
<text x="80.2" y="109">1</text>
<text x="80.2" y="111.5">2</text>
<text x="108.7" y="109">4</text>
<text x="108.7" y="111.5">5</text>
<text x="112.5" y="109.9">4</text>
<text x="112.5" y="112.4">5</text>
<text x="119.2" y="109.9">14</text>
<text x="119.2" y="112.4">15</text>
<text x="123.5" y="109">14</text>
<text x="123.5" y="111.5">15</text>
<text x="143.1" y="113.2">+3V3</text>
<text x="44.7" y="118.4">S3</text>
<text x="108.7" y="114.1">6</text>
<text x="108.7" y="116.6">7</text>
<text x="108.7" y="119.2">8</text>
<text x="112.5" y="115">6</text>
<text x="112.5" y="117.5">7</text>
<text x="119.2" y="115">16</text>
<text x="119.2" y="117.5">17</text>
<text x="123.5" y="114.1">16</text>
<text x="123.5" y="116.6">17</text>
<text x="123.5" y="119.2">18</text>
<text x="204" y="118.2">+1V1</text>
<text x="27.9" y="124.2">SWC</text>
<text x="38.9" y="124.2">1</text>
<text x="42.7" y="125.1">1</text>
<text x="43.7" y="120.7">SWC</text>
<text x="47.8" y="125.1">3</text>
<text x="51.6" y="124.2">3</text>
<text x="108.3" y="124.2">10</text>
<text x="108.7" y="121.7">9</text>
<text x="112.5" y="125.1">10</text>
<text x="112.5" y="120.1">8</text>
<text x="112.5" y="122.6">9</text>
<text x="119.2" y="120.1">18</text>
<text x="119.2" y="122.6">19</text>
<text x="119.2" y="125.1">20</text>
<text x="123.5" y="121.7">19</text>
<text x="123.5" y="124.2">20</text>
<text x="138.4" y="121.3">C6</text>
<text x="138.6" y="123.7">0.1u</text>
<text x="147.3" y="121.5">C5</text>
<text x="147.3" y="123.8">1u</text>
<text x="38.9" y="126.8">2</text>
<text x="42.7" y="127.7">2</text>
<text x="47.8" y="127.7">4</text>
<text x="51.6" y="126.8">4</text>
<text x="182.4" y="129.7">+3V3</text>
<text x="197" y="128.7">0.1u</text>
<text x="197.3" y="126.4">C13</text>
<text x="369.1" y="128.4">+3V3</text>
<text x="10.4" y="135.7">C</text>
<text x="178.3" y="137.9">C10</text>
<text x="237.1" y="136">+3V3</text>
<text x="257.4" y="136">+1V1</text>
<text x="364.6" y="136.7">C34</text>
<text x="373.5" y="136.7">C36</text>
<text x="408.4" y="135.7">C</text>
<text x="177.9" y="140.2">0.1u</text>
<text x="190.2" y="143.5" transform="rotate(-90 190.2 143.5)">QSPI_SS</text>
<text x="344.7" y="141.8">R16</text>
<text x="364.7" y="139">0.1u</text>
<text x="373.4" y="139">1u</text>
<text x="192.8" y="144.6" transform="rotate(-90 192.8 144.6)">QSPI_SD1</text>
<text x="195.3" y="144.6" transform="rotate(-90 195.3 144.6)">QSPI_SD2</text>
<text x="197.9" y="144.6" transform="rotate(-90 197.9 144.6)">QSPI_SD0</text>
<text x="200.4" y="146" transform="rotate(-90 200.4 146)">QSPI_SCLK</text>
<text x="202.9" y="144.6" transform="rotate(-90 202.9 144.6)">QSPI_SD3</text>
<text x="232.5" y="145.6">C16</text>
<text x="232.6" y="147.9">0.1u</text>
<text x="241.4" y="145.6">C18</text>
<text x="241.5" y="147.9">0.1u</text>
<text x="251.5" y="145.6">C21</text>
<text x="251.7" y="147.9">0.1u</text>
<text x="261.6" y="147.9">1u</text>
<text x="261.7" y="145.6">C26</text>
<text x="344.7" y="144.1">10k</text>
<text x="357.9" y="145.3" transform="rotate(-90 357.9 145.3)">8</text>
<text x="362" y="149.3">DI(IO0)</text>
<text x="369.1" y="148.4">5</text>
<text x="374.9" y="148.4">QSPI_SD0</text>
<text x="187.7" y="152.1" transform="rotate(-90 187.7 152.1)">57</text>
<text x="190.2" y="152.1" transform="rotate(-90 190.2 152.1)">56</text>
<text x="192.8" y="152.1" transform="rotate(-90 192.8 152.1)">55</text>
<text x="195.3" y="152.1" transform="rotate(-90 195.3 152.1)">54</text>
<text x="197.9" y="152.1" transform="rotate(-90 197.9 152.1)">53</text>
<text x="200.4" y="152.1" transform="rotate(-90 200.4 152.1)">52</text>
<text x="202.9" y="152.1" transform="rotate(-90 202.9 152.1)">51</text>
<text x="205.5" y="152.1" transform="rotate(-90 205.5 152.1)">50</text>
<text x="208" y="152.1" transform="rotate(-90 208 152.1)">49</text>
<text x="210.6" y="152.1" transform="rotate(-90 210.6 152.1)">48</text>
<text x="213.1" y="152.1" transform="rotate(-90 213.1 152.1)">47</text>
<text x="215.6" y="152.1" transform="rotate(-90 215.6 152.1)">46</text>
<text x="218.2" y="152.1" transform="rotate(-90 218.2 152.1)">45</text>
<text x="220.7" y="152.1" transform="rotate(-90 220.7 152.1)">44</text>
<text x="223.3" y="152.1" transform="rotate(-90 223.3 152.1)">43</text>
<text x="331.5" y="156">QSPI_SCLK</text>
<text x="331.5" y="150.9">QSPI_SS</text>
<text x="346.2" y="150.9">1</text>
<text x="346.2" y="156">6</text>
<text x="348.5" y="151.8">CS</text>
<text x="358.8" y="150.3" transform="rotate(-90 358.8 150.3)">VCC</text>
<text x="361.1" y="151.8">DO(IO1)</text>
<text x="369.1" y="150.9">2</text>
<text x="369.1" y="156">3</text>
<text x="374.9" y="150.9">QSPI_SD1</text>
<text x="374.9" y="156">QSPI_SD2</text>
<text x="188.6" y="158.4" transform="rotate(-90 188.6 158.4)">GND</text>
<text x="206.4" y="161.5" transform="rotate(-90 206.4 161.5)">DVDD_2</text>
<text x="214" y="161.6" transform="rotate(-90 214 161.6)">USB_DP</text>
<text x="216.5" y="161.9" transform="rotate(-90 216.5 161.9)">USB_DM</text>
<text x="348.5" y="156.9">CLK</text>
<text x="358.8" y="160.8" transform="rotate(-90 358.8 160.8)">GND</text>
<text x="364.9" y="156.9">IO2</text>
<text x="364.9" y="159.4">IO3</text>
<text x="369.1" y="158.5">7</text>
<text x="374.9" y="158.5">QSPI_SD3</text>
<text x="47.8" y="162.7">+3V3</text>
<text x="152" y="166.5">+3V3</text>
<text x="191.1" y="164.3" transform="rotate(-90 191.1 164.3)">QSPI_SS_N</text>
<text x="193.7" y="163.1" transform="rotate(-90 193.7 163.1)">QSPI_SD1</text>
<text x="196.2" y="163.1" transform="rotate(-90 196.2 163.1)">QSPI_SD2</text>
<text x="198.8" y="163.1" transform="rotate(-90 198.8 163.1)">QSPI_SD0</text>
<text x="201.3" y="164.5" transform="rotate(-90 201.3 164.5)">QSPI_SCLK</text>
<text x="203.8" y="163.1" transform="rotate(-90 203.8 163.1)">QSPI_SD3</text>
<text x="208.9" y="162" transform="rotate(-90 208.9 162)">IOVDD_6</text>
<text x="211.5" y="162.9" transform="rotate(-90 211.5 162.9)">USB_VDD</text>
<text x="219.1" y="165.4" transform="rotate(-90 219.1 165.4)">VREG_VOUT</text>
<text x="221.6" y="163.4" transform="rotate(-90 221.6 163.4)">VREG_VIN</text>
<text x="224.2" y="164.3" transform="rotate(-90 224.2 164.3)">ADC_AVDD</text>
<text x="253.6" y="166.5">+3V3</text>
<text x="357.9" y="163.1" transform="rotate(-90 357.9 163.1)">4</text>
<text x="362.1" y="163.3">U5</text>
<text x="362.7" y="165.8">W25Q128JVS</text>
<text x="36.9" y="173.3">0.1u</text>
<text x="38.4" y="171">C1</text>
<text x="49.3" y="170.7" transform="rotate(-90 49.3 170.7)">1</text>
<text x="103.4" y="173.9">J4</text>
<text x="111.3" y="170.3">+3V3</text>
<text x="182.4" y="171.2">1</text>
<text x="182.4" y="173.8">2</text>
<text x="186.2" y="172.1">IOVDD_1</text>
<text x="217.7" y="172.1">IOVDD_5</text>
<text x="227.6" y="171.2">42</text>
<text x="227.6" y="173.8">41</text>
<text x="234" y="173.8">LSENSOR</text>
<text x="49.3" y="178.3" transform="rotate(-90 49.3 178.3)">2</text>
<text x="50.2" y="175.6" transform="rotate(-90 50.2 175.6)">A K</text>
<text x="101.2" y="176.2">DEBUG</text>
<text x="104.3" y="177.6">1</text>
<text x="160" y="174.8">C8</text>
<text x="160.2" y="177.1">0.1u</text>
<text x="168.2" y="177.2">OUT_K3L</text>
<text x="170.4" y="174.7">Vcont1</text>
<text x="170.4" y="179.7">Vcont2</text>
<text x="182.4" y="176.3">3</text>
<text x="182.4" y="178.9">4</text>
<text x="186.2" y="174.7">GPIO0</text>
<text x="186.2" y="177.2">GPIO1</text>
<text x="186.2" y="179.7">GPIO2</text>
<text x="213.6" y="174.7">GPIO29/ADC3</text>
<text x="213.6" y="177.2">GPIO28/ADC2</text>
<text x="213.6" y="179.7">GPIO27/ADC1</text>
<text x="227.6" y="176.3">40</text>
<text x="227.6" y="178.9">39</text>
<text x="236.7" y="176.3">HV_EN</text>
<text x="242.8" y="179.7">DATA</text>
<text x="246.5" y="177">0.1u</text>
<text x="246.8" y="174.7">C23</text>
<text x="10.4" y="185.7">D</text>
<text x="51.2" y="183.7">R1</text>
<text x="59.7" y="183.7">C4</text>
<text x="63.8" y="180.1">LSENSOR</text>
<text x="104.3" y="180.1">2</text>
<text x="104.3" y="182.7">3</text>
<text x="104.3" y="185.2">4</text>
<text x="109.6" y="182.7">DEBUG_RX</text>
<text x="109.8" y="180.1">DEBUG_TX</text>
<text x="115.5" y="185.2">RUN</text>
<text x="168" y="182.3">OUT_K3R</text>
<text x="170.4" y="184.8">Vcont3</text>
<text x="182.4" y="181.4">5</text>
<text x="182.4" y="183.9">6</text>
<text x="186.2" y="182.3">GPIO3</text>
<text x="186.2" y="184.8">GPIO4</text>
<text x="213.6" y="182.3">GPIO26/ADC0</text>
<text x="218.9" y="184.8">GPIO25</text>
<text x="227.6" y="181.4">38</text>
<text x="227.6" y="183.9">37</text>
<text x="242.8" y="184.8">LE_N</text>
<text x="242.8" y="182.3">CLK</text>
<text x="408.4" y="185.7">D</text>
<text x="51.4" y="186">10k</text>
<text x="59.9" y="186">0.1u</text>
<text x="104.3" y="187.7">5</text>
<text x="104.3" y="190.3">6</text>
<text x="112.9" y="187.7">SWCLK</text>
<text x="113.4" y="190.3">SWDIO</text>
<text x="168" y="187.4">OUT_K4R</text>
<text x="170.4" y="189.9">Vcont4</text>
<text x="182.4" y="186.5">7</text>
<text x="182.4" y="189">8</text>
<text x="182.4" y="191.6">9</text>
<text x="186.2" y="187.4">GPIO5</text>
<text x="186.2" y="189.9">GPIO6</text>
<text x="218.9" y="187.4">GPIO24</text>
<text x="218.9" y="189.9">GPIO23</text>
<text x="227.6" y="186.5">36</text>
<text x="227.6" y="189">35</text>
<text x="227.6" y="191.6">34</text>
<text x="238.5" y="189">SWC</text>
<text x="238.5" y="191.6">SWB</text>
<text x="242.8" y="187.4">OE</text>
<text x="104.3" y="192.8">7</text>
<text x="160" y="197.7">C9</text>
<text x="168.2" y="192.4">OUT_K4L</text>
<text x="170.4" y="197.5">Vcont5</text>
<text x="181.9" y="194.1">10</text>
<text x="181.9" y="196.6">11</text>
<text x="186.2" y="192.4">GPIO7</text>
<text x="186.2" y="195">IOVDD_2</text>
<text x="186.2" y="197.5">GPIO8</text>
<text x="217.7" y="195">IOVDD_4</text>
<text x="218.9" y="192.4">GPIO22</text>
<text x="218.9" y="197.5">GPIO21</text>
<text x="227.6" y="194.1">33</text>
<text x="227.6" y="196.6">32</text>
<text x="234.3" y="196.6">GPS_TXD</text>
<text x="246.8" y="197.5">C24</text>
<text x="160.2" y="200">0.1u</text>
<text x="168" y="200.1">OUT_K5R</text>
<text x="170.4" y="202.6">Vcont6</text>
<text x="181.9" y="199.2">12</text>
<text x="181.9" y="201.7">13</text>
<text x="186.2" y="200.1">GPIO9</text>
<text x="186.2" y="202.6">GPIO10</text>
<text x="218.9" y="200.1">GPIO20</text>
<text x="218.9" y="202.6">GPIO19</text>
<text x="227.6" y="199.2">31</text>
<text x="227.6" y="201.7">30</text>
<text x="232.9" y="199.2">SENS_SDO</text>
<text x="233.8" y="201.7">SENS_SDI</text>
<text x="246.5" y="199.9">0.1u</text>
<text x="350.1" y="198.3">+3V3</text>
<text x="168.2" y="205.1">OUT_K5L</text>
<text x="181.9" y="204.3">14</text>
<text x="186.2" y="205.1">GPIO11</text>
<text x="218.9" y="205.1">GPIO18</text>
<text x="227.6" y="204.3">29</text>
<text x="233" y="204.3">SENS_SCK</text>
<text x="305.6" y="205.9">+3V3</text>
<text x="315" y="209.7">SIT2001BI-S2-33E-12.000000G</text>
<text x="326.3" y="207.4">IC4</text>
<text x="354.4" y="208.9">1u</text>
<text x="354.4" y="206.6">C33</text>
<text x="302.3" y="214.1">R13</text>
<text x="313.2" y="213.1">1</text>
<text x="313.2" y="215.7">2</text>
<text x="317" y="214">GND</text>
<text x="334.6" y="214">VDD</text>
<text x="341.1" y="213.1">4</text>
<text x="341.1" y="215.7">5</text>
<text x="359" y="215.7">clk12MHz</text>
<text x="42.7" y="221.1">+3V3</text>
<text x="188.6" y="219" transform="rotate(-90 188.6 219)">GPIO12</text>
<text x="191.1" y="219" transform="rotate(-90 191.1 219)">GPIO13</text>
<text x="193.7" y="219" transform="rotate(-90 193.7 219)">GPIO14</text>
<text x="196.2" y="219" transform="rotate(-90 196.2 219)">GPIO15</text>
<text x="198.8" y="219" transform="rotate(-90 198.8 219)">TESTEN</text>
<text x="201.3" y="219" transform="rotate(-90 201.3 219)">XIN</text>
<text x="203.8" y="219" transform="rotate(-90 203.8 219)">XOUT</text>
<text x="206.4" y="219" transform="rotate(-90 206.4 219)">IOVDD_3</text>
<text x="208.9" y="219" transform="rotate(-90 208.9 219)">DVDD_1</text>
<text x="211.5" y="219" transform="rotate(-90 211.5 219)">SWCLK</text>
<text x="214" y="219" transform="rotate(-90 214 219)">SWDIO</text>
<text x="216.5" y="219" transform="rotate(-90 216.5 219)">RUN</text>
<text x="219.1" y="219" transform="rotate(-90 219.1 219)">GPIO16</text>
<text x="221.6" y="219" transform="rotate(-90 221.6 219)">GPIO17</text>
<text x="225.3" y="221.7">RP2040</text>
<text x="303.7" y="216.4">1k</text>
<text x="313.2" y="218.2">3</text>
<text x="317" y="216.6">NC</text>
<text x="317" y="219.1">OE/ST/NC</text>
<text x="334.6" y="216.6">OUT</text>
<text x="187.7" y="223.3" transform="rotate(-90 187.7 223.3)">15</text>
<text x="190.2" y="223.3" transform="rotate(-90 190.2 223.3)">16</text>
<text x="192.8" y="223.3" transform="rotate(-90 192.8 223.3)">17</text>
<text x="195.3" y="223.3" transform="rotate(-90 195.3 223.3)">18</text>
<text x="197.9" y="223.3" transform="rotate(-90 197.9 223.3)">19</text>
<text x="200.4" y="223.3" transform="rotate(-90 200.4 223.3)">20</text>
<text x="202.9" y="223.3" transform="rotate(-90 202.9 223.3)">21</text>
<text x="205.5" y="223.3" transform="rotate(-90 205.5 223.3)">22</text>
<text x="208" y="223.3" transform="rotate(-90 208 223.3)">23</text>
<text x="210.6" y="223.3" transform="rotate(-90 210.6 223.3)">24</text>
<text x="213.1" y="223.3" transform="rotate(-90 213.1 223.3)">25</text>
<text x="215.6" y="223.3" transform="rotate(-90 215.6 223.3)">26</text>
<text x="218.2" y="223.3" transform="rotate(-90 218.2 223.3)">27</text>
<text x="220.7" y="223.3" transform="rotate(-90 220.7 223.3)">28</text>
<text x="225" y="224.2">IC2</text>
<text x="38.2" y="231.7">0.1u</text>
<text x="39.7" y="229.4">C2</text>
<text x="47.1" y="231.7">0.1u</text>
<text x="48.6" y="229.4">C3</text>
<text x="172.8" y="229.3">TP?</text>
<text x="172.8" y="231.9">TP</text>
<text x="179.1" y="229.3">TP?</text>
<text x="179.1" y="231.9">TP</text>
<text x="226.1" y="233.1">TP?</text>
<text x="231.2" y="233.1">TP?</text>
<text x="236.3" y="233.1">TP?</text>
<text x="10.4" y="235.7">E</text>
<text x="63.2" y="234.2" transform="rotate(-90 63.2 234.2)">6</text>
<text x="68.3" y="234.2" transform="rotate(-90 68.3 234.2)">8</text>
<text x="71.9" y="239.4">SDO</text>
<text x="78.3" y="238.5">5</text>
<text x="85.6" y="238.5">SENS_SDO</text>
<text x="187.7" y="236.3" transform="rotate(-90 187.7 236.3)">DEBUG_TX</text>
<text x="190.2" y="236.3" transform="rotate(-90 190.2 236.3)">DEBUG_RX</text>
<text x="193.7" y="235.9" transform="rotate(-90 193.7 235.9)">OUT_K6R</text>
<text x="196.2" y="235.7" transform="rotate(-90 196.2 235.7)">OUT_K6L</text>
<text x="210.6" y="236.3" transform="rotate(-90 210.6 236.3)">SWCLK</text>
<text x="213.1" y="236.3" transform="rotate(-90 213.1 236.3)">SWDIO</text>
<text x="215.6" y="236.3" transform="rotate(-90 215.6 236.3)">RUN</text>
<text x="218.2" y="236.3" transform="rotate(-90 218.2 236.3)">SWA</text>
<text x="220.7" y="236.3" transform="rotate(-90 220.7 236.3)">SENS_CSB</text>
<text x="226.1" y="235.7">TP</text>
<text x="231.2" y="235.7">TP</text>
<text x="236.3" y="235.7">TP</text>
<text x="408.4" y="235.7">E</text>
<text x="52.7" y="245.9">U2</text>
<text x="64.1" y="242.4" transform="rotate(-90 64.1 242.4)">VDDIO</text>
<text x="69.2" y="240.5" transform="rotate(-90 69.2 240.5)">VDD</text>
<text x="72" y="244.5">SCK</text>
<text x="78.3" y="243.6">4</text>
<text x="85.7" y="243.6">SENS_SCK</text>
<text x="182.9" y="241.1">clk12MHz</text>
<text x="199" y="245.2">+3V3</text>
<text x="210.4" y="245.2">+1V1</text>
<text x="47.9" y="248.2">BME280</text>
<text x="72.7" y="249.6">SDI</text>
<text x="78.3" y="248.7">3</text>
<text x="86.5" y="248.7">SENS_SDI</text>
<text x="64.1" y="256.1" transform="rotate(-90 64.1 256.1)">GND</text>
<text x="69.2" y="256.1" transform="rotate(-90 69.2 256.1)">GND</text>
<text x="72" y="254.7">CSB</text>
<text x="78.3" y="253.8">2</text>
<text x="85.7" y="253.8">SENS_CSB</text>
<text x="203.3" y="254.8">C12</text>
<text x="203.4" y="257.1">0.1u</text>
<text x="214.7" y="254.8">C14</text>
<text x="214.8" y="257.1">0.1u</text>
<text x="63.2" y="259.6" transform="rotate(-90 63.2 259.6)">1</text>
<text x="68.3" y="259.6" transform="rotate(-90 68.3 259.6)">7</text>
<text x="10.5" y="285.7">F</text>
<text x="35" y="286.7">1</text>
<text x="85" y="286.7">2</text>
<text x="135" y="286.7">3</text>
<text x="185" y="286.7">4</text>
<text x="235" y="286.7">5</text>
<text x="285" y="286.7">6</text>
<text x="335" y="286.7">7</text>
<text x="385" y="286.7">8</text>
<text x="408.5" y="285.7">F</text>
</g>
</svg>
